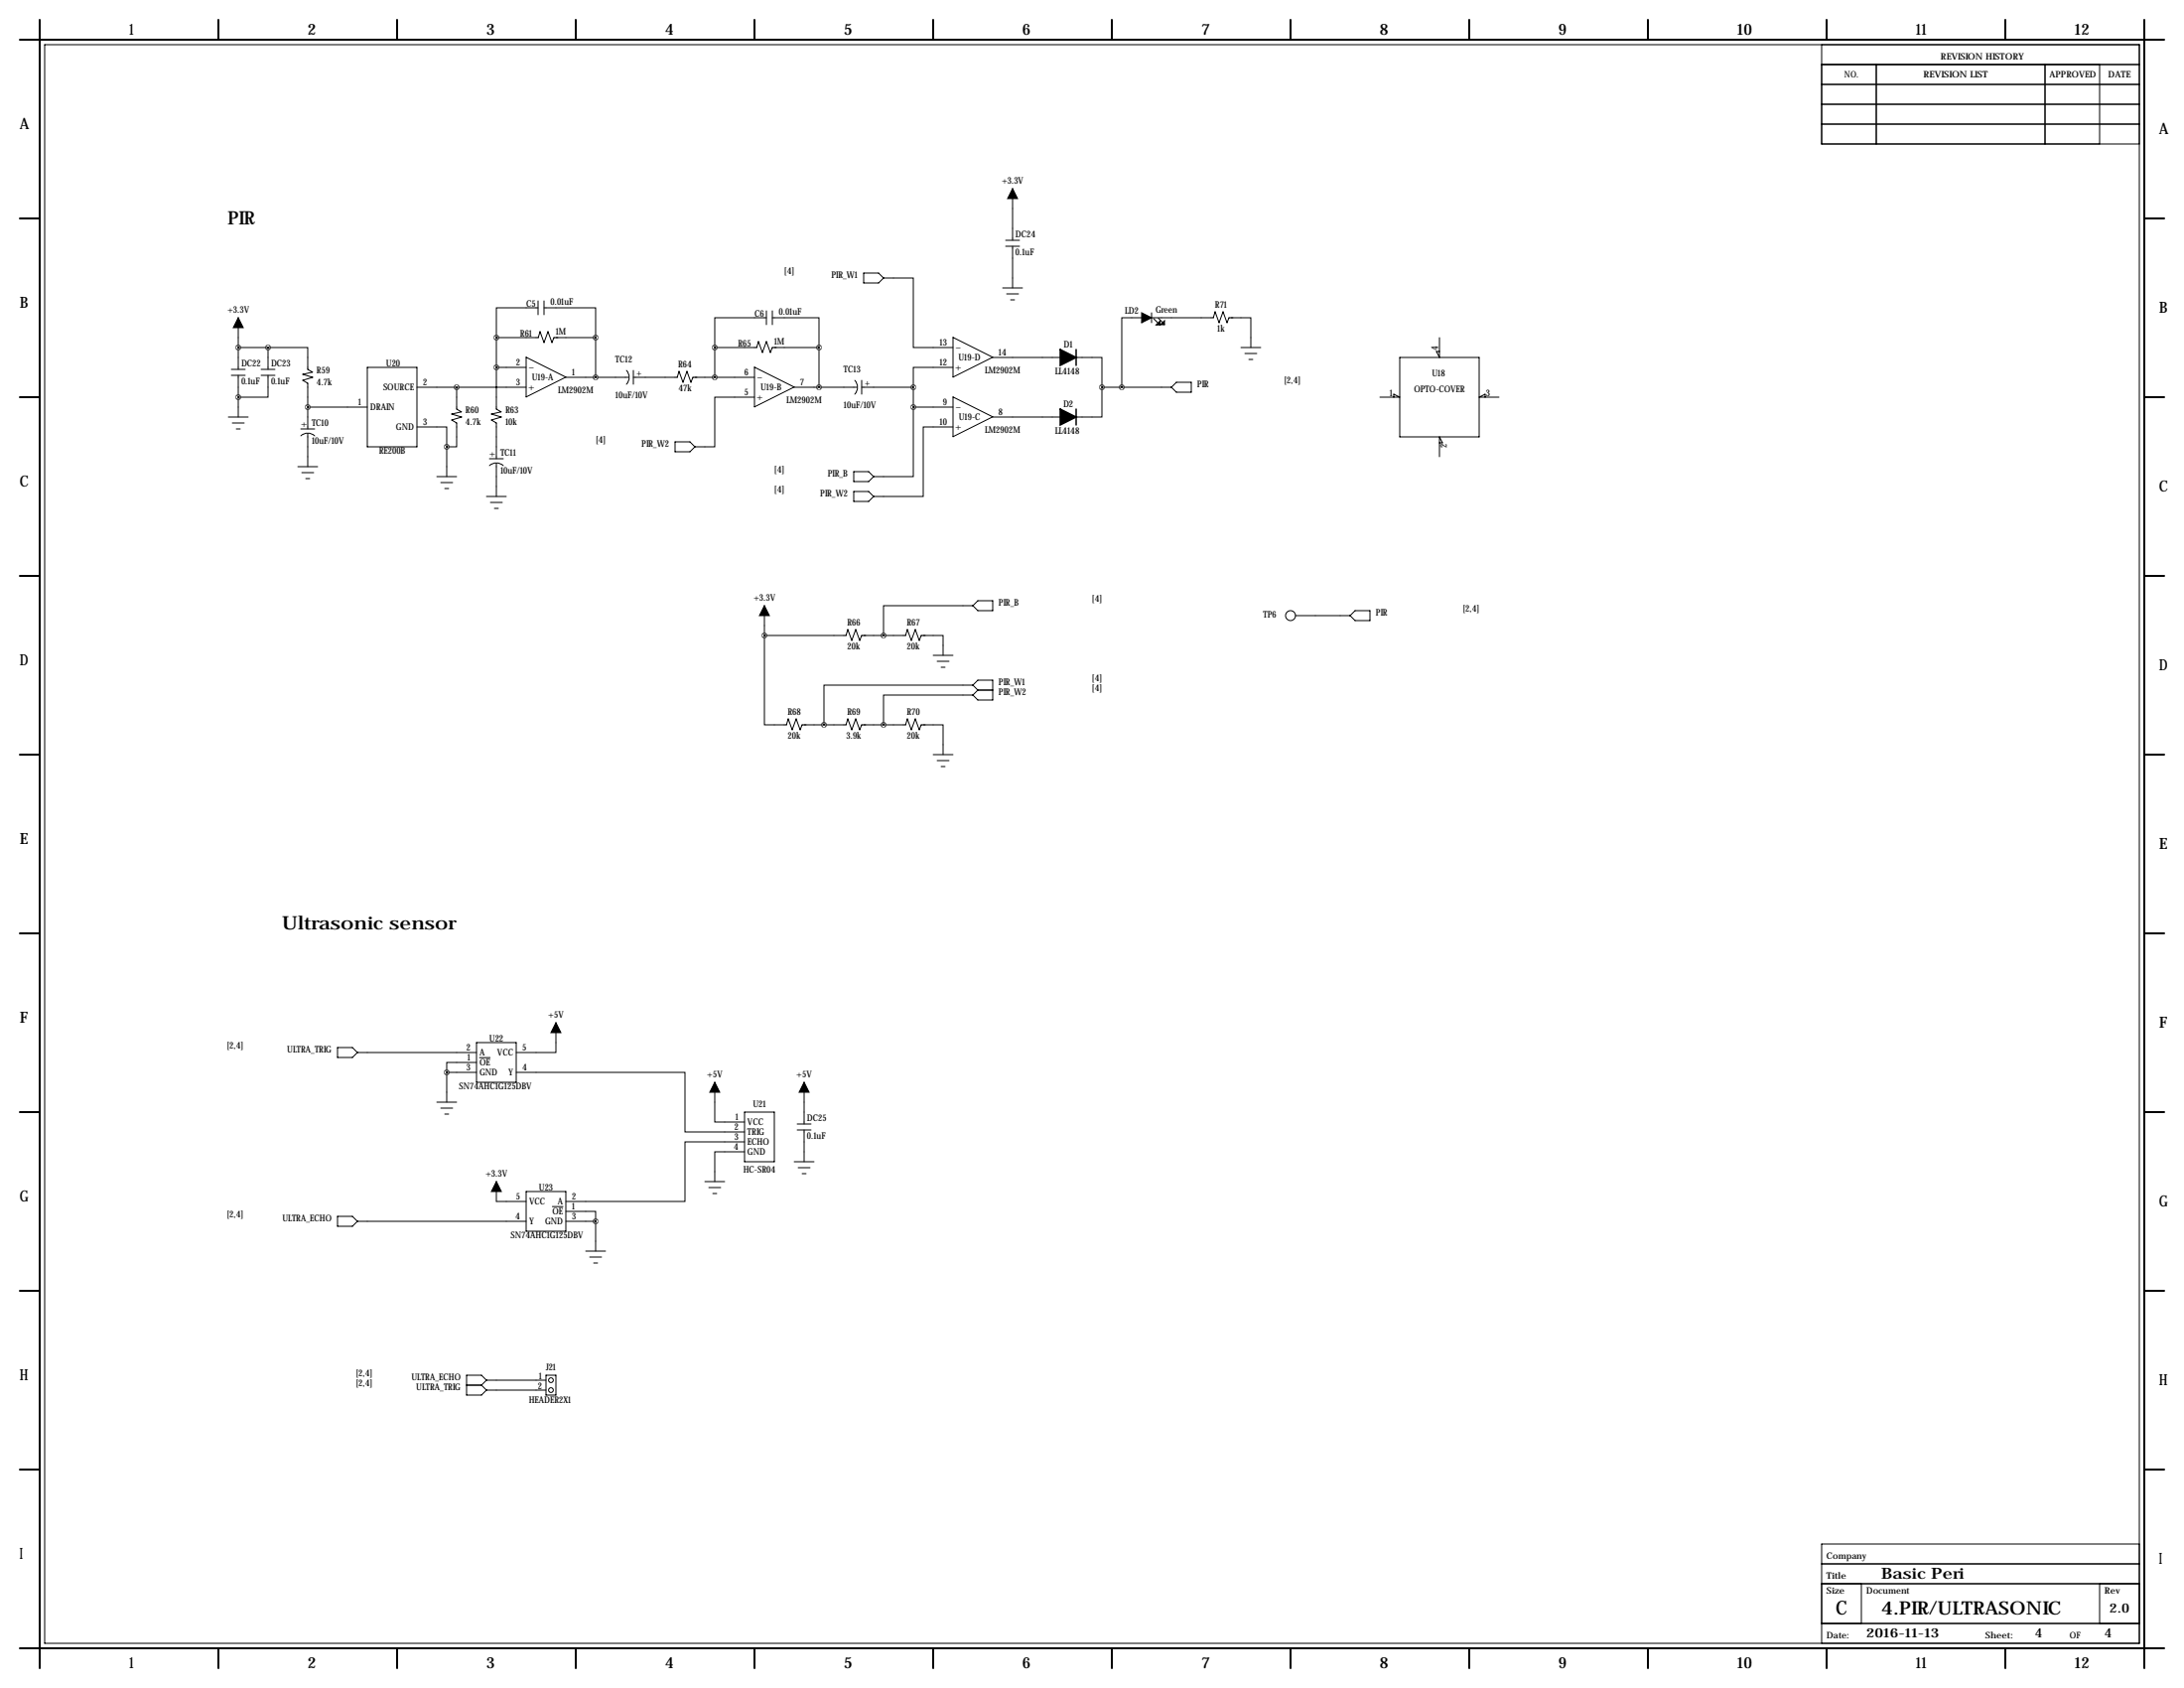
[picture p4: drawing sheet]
<svg xmlns="http://www.w3.org/2000/svg" width="559mm" height="432mm" viewBox="0 0 559 432" stroke-linecap="round" stroke-linejoin="round" font-family="sans-serif">
<g fill="none" stroke="#000" stroke-width=".51">
<path d="M5.1 10.2h548.6M10.2 5.1v421.6M55.9 5.1v5.1M101.6 5.1v5.1M147.3 5.1v5.1M193 5.1v5.1M238.8 5.1v5.1M284.5 5.1v5.1M330.2 5.1v5.1M375.9 5.1v5.1M421.6 5.1v5.1M467.4 5.1v5.1"/>
<path d="M513.1 5.1v5.1M548.6 5.1v421.6M5.1 55.9h5.1M548.6 55.9h5.1M5.1 101.6h5.1M548.6 101.6h5.1M5.1 147.3h5.1M548.6 147.3h5.1M5.1 193h5.1M548.6 193h5.1M5.1 238.8h5.1M548.6 238.8h5.1"/>
<path d="M5.1 284.5h5.1M548.6 284.5h5.1M5.1 330.2h5.1M548.6 330.2h5.1M5.1 375.9h5.1M548.6 375.9h5.1M5.1 421.6h548.6M55.9 421.6v5.1M101.6 421.6v5.1M147.3 421.6v5.1M193 421.6v5.1M238.8 421.6v5.1"/>
<path d="M284.5 421.6v5.1M330.2 421.6v5.1M375.9 421.6v5.1M421.6 421.6v5.1M467.4 421.6v5.1M513.1 421.6v5.1"/>
</g>
<g fill="none" stroke="#000" stroke-width=".25">
<path d="M11.4 11.4h536v409h-536zM466.1 11.4v25.4h81.3M466.1 16.5h81.3M480.1 16.5v20.3M523.2 16.5v20.3M537.2 16.5v20.3M466.1 21.6h81.3M466.1 26.7h81.3M466.1 31.8h81.3M259.1 48.3v13.2M137.7 78.7h-10.7v7.7M137.7 77v3.5"/>
<path d="M139.2 78.7h13.2v7.7M139.2 77v3.5M196.1 79.5v3.6M197.6 79.5v3.6M221 69.8h3.8l1.3 1.3-1.3 1.3h-3.8zM226.1 71.1h7.6v17.8h10.1M256.5 73.7h5.1M257.3 61.5h3.6M257.3 63h3.6M257.6 75.2h3M258.6 76.7h1M259.1 63v10.7"/>
<path d="M59.2 94.5h3.5M59.2 96h3.5M61 88.9h7.6M61 81.3v13.2M61 96v10.7M66.8 94.5h3.6M66.8 96h3.6M68.6 96v5.6h-7.6M68.6 88.9h10.1v5.6l1.3 .7-2.5 .6 2.5 .7-2.5 .8 1.2 .7v11.7M68.6 88.9v5.6M94 94h12.7v20.3h-12.7zM106.7 99.1h27.9"/>
<path d="M116.8 99.1v5.5l1.3 .8-2.5 .5 2.5 .8-2.5 .7 1.2 .8v6.1h-2.5M127 94h7.6M127 86.4h10.7l.5-1.6 1 2.8 1-2.8 1 2.8 .5-1.2h10.7M127 86.4v18.2l1.2 .8-2.5 .5 2.6 .8-2.6 .7 1.3 .8v9.1M134.6 91.4l10.2 5.1-10.2 5zM144.8 96.5h16M152.4 86.4v10.1M160.3 94.8a2.59 2.59 0 0 1 0 3.5M162.1 96.5h11.2l.4-1.5 1.1 2.8 1-2.8 1 2.8 .5-1.3h15.7M162.1 94.7v3.6M182.9 88.9h10.7l.5-1.5 1 2.8 1-2.8 1 2.8 .5-1.3h11.9M182.9 88.9v7.6"/>
<path d="M193 93.9l10.2 5.1-10.2 5.1zM196.1 81.3h-13.2v7.6M197.6 81.3h11.9v7.6M203.2 99.1h16M209.5 88.9v10.2M218.7 97.3a2.59 2.59 0 0 1 0 3.5M220.5 99.1h13.2M220.5 97.3v3.5M233.7 99.1v5M243.8 94h-10.1v5.1M243.8 86.3l10.2 5.1-10.2 5.1zM254 91.4h17.3"/>
<path d="M275.3 91.4h6.6v7.7M281.9 99.1v7.6h-6.6M281.9 99.1h17.8M292.1 81.3h-5.1v17.8M294.6 81.3h15.8l.5-1.5 1 2.8 1-2.8 1 2.8 .6-1.3h5.5v7.6M294.6 80v2.6M295.1 81.5l1.3 1.3M296.4 81.4l1.2 1.3M299.7 99.1l1.3-1.3h3.8v2.5h-3.8zM317.5 88.9h5.1M318.5 90.4h3.1M319.5 91.9h1"/>
<path d="M358.1 91.4h20.4v20.4h-20.4zM368.3 86.4v5l-.8-1.5h.8M58.4 106.7h5.1M59.4 108.2h3.1M60.5 109.7h1M76.2 119.4h5.1M77 109.7h3.5M77 111.5a2.59 2.59 0 0 1 3.5 0M78.7 104.1h15.3M78.7 111v8.4M106.7 109.2h7.6v5.1M114.3 114.3v7.6"/>
<path d="M125.2 117.3h3.6M125.2 119.1a2.59 2.59 0 0 1 3.6 0M127 118.6v8.4M172.7 113h3.8l1.3 1.3-1.3 1.3h-3.8zM193 101.6h-10.1v12.7h-5.1M233.7 104.1v17.8h-10.2M233.7 104.1h10.1M243.8 109.2h-7.6v17.8h-12.7M243.8 101.5l10.2 5.1-10.2 5.1zM254 106.7h17.3M353.1 101.6h5l-1.5-.8v.8M368.3 113.3h.8l-.8-1.5v5"/>
<path d="M380 101.6v-.8l-1.5 .8h5M77.2 120.9h3.1M78.2 122.4h1M111.8 121.9h5M112.8 123.4h3M113.8 125h1M124.5 127h5M125.5 128.5h3M126.5 130h1M218.4 125.7h3.8l1.3 1.3-1.3 1.3h-3.8zM218.4 120.6h3.8l1.3 1.3-1.3 1.3h-3.8zM195.6 154.9v7.7"/>
<path d="M248.9 154.9h-22.8v7.7M250.2 153.7h3.8v2.5h-3.8l-1.3-1.3zM331.5 157.5h13.9M346.7 156.2h3.8v2.6h-3.8l-1.3-1.3zM195.6 162.6h20.9l.4-1.6 1 2.8 1-2.8 1.1 2.8 .5-1.2h11.2l.5-1.6 1 2.8 1-2.8 1 2.8 .5-1.2h5.6v5M195.6 162.6v22.8h5.6l.5-1.5 1 2.8 1-2.8 1 2.8 .5-1.3h11.3l.4-1.5 1 2.8 1-2.8 1.1 2.8 .5-1.3h11.2l.5-1.5 1 2.8 1-2.8 1 2.8 .5-1.3h5.6v7.6M238.8 167.6h5M239.8 169.2h3M240.8 170.7h1M248.9 177.8h-22.8v7.6M248.9 175.3h-38.1v10.1M248.9 175.3l1.3-1.3h3.8v5.1h-3.8l-1.3-1.3"/>
<path d="M248.9 175.3l1.3 1.2M250.2 176.5h3.8M250.2 176.5l-1.3 1.3M238.8 193h5M239.8 194.6h3M240.8 196.1h1M86.4 268h3.8l1.2 1.2-1.2 1.3h-3.8zM91.4 269.2h30.5M114.3 274.3h7.6M114.3 274.3v7.6M121.9 271.8h-7.6v2.5M121.9 266.7h10.2v10.2h-10.2z"/>
<path d="M122.7 270.5h2.7M132.1 274.3h43.2v15.3h15.2M142.2 261.6v7.6h-10.1M182.9 276.9v10.1h7.6M205.7 276.9v10.6M111.8 281.9h5M112.8 283.5h3M113.8 285h1M190.5 294.6h-7.6v7.7M190.5 292.1h-15.2v15.2h-30.5M190.5 284.5h7.6v12.7h-7.6zM203.2 297.2h5.1"/>
<path d="M204 287.5h3.5M204 289.1h3.5M204.2 298.7h3.1M205.7 289.1v8.1M86.4 311.1h3.8l1.2 1.3-1.2 1.3h-3.8zM91.4 312.4h43.2M127 302.3v5h7.6M134.6 304.8h10.2v10.2h-10.2zM141.3 308.6h2.7M144.8 309.9h7.6v2.5M144.8 312.4h7.6M152.4 312.4v7.6"/>
<path d="M180.3 302.3h5.1M181.4 303.8h3M182.4 305.3h1M205.2 300.2h1M149.9 320h5M150.9 321.6h3M151.9 323.1h1M119.4 354.3h3.8M123.2 354.3l1.3 1.3M124.5 353.1l-1.3-1.3h-3.8v5.1h3.8l1.3-1.3M124.5 353.1h15.2M124.5 355.6h15.2"/>
<path d="M124.5 353.1l-1.3 1.2M139.7 351.8h2.5v5.1h-2.5zM547.4 395h-81.3v25.4M466.1 415.3h81.3M466.1 405.1h81.3M466.1 400h81.3M476.2 405.1v10.2M537.2 405.1v10.2"/>
<circle cx="330.2" cy="157.5" r="1.27"/>
<circle cx="141" cy="353.1" r=".61"/>
<circle cx="141" cy="355.6" r=".61"/>
</g>
<path d="M271.3 89.4l4 2-4 2.1zM271.3 104.6l4 2.1-4 2z" fill="#000" stroke="#000" stroke-width=".38"/>
<path d="M275.3 89.4v4.1M275.3 104.6v4.1" fill="none" stroke="#000" stroke-width=".38"/>
<path d="M259.1 48.3l1.2 2.5h-2.5zM61 81.3l1.2 2.5h-2.5zM292.1 80l2.5 1.3-2.5 1.3zM295.8 83.1l1-1v1zM296.9 83.1l1-1.1v1.1zM195.6 154.9l1.2 2.6h-2.5zM142.2 261.6l1.3 2.6h-2.5zM182.9 276.9l1.2 2.5h-2.5zM205.7 276.9l1.3 2.5h-2.5zM127 302.3l1.3 2.5h-2.6z" fill="#000" stroke="#000" stroke-width=".25"/>
<path d="M78.7 104.1a.05 .05 0 0 0 .1 0 .05 .05 0 0 0-.1 0zM116.8 99.1a.05 .05 0 0 0 .1 0 .05 .05 0 0 0-.1 0zM209.5 88.9a.05 .05 0 0 0 .1 0 .05 .05 0 0 0-.1 0zM182.8 88.9a.05 .05 0 0 0 .1 0 .05 .05 0 0 0-.1 0zM182.8 96.5a.05 .05 0 0 0 .1 0 .05 .05 0 0 0-.1 0zM209.5 99.1a.05 .05 0 0 0 .1 0 .05 .05 0 0 0-.1 0zM233.6 99.1a.05 .05 0 0 0 .1 0 .05 .05 0 0 0-.1 0zM233.6 104.1a.05 .05 0 0 0 .1 0 .05 .05 0 0 0-.1 0zM226 185.4a.05 .05 0 0 0 .1 0 .05 .05 0 0 0-.1 0zM210.8 185.4a.05 .05 0 0 0 .1 0 .05 .05 0 0 0-.1 0zM226 162.6a.05 .05 0 0 0 .1 0 .05 .05 0 0 0-.1 0zM60.9 101.6a.05 .05 0 0 0 .1 0 .05 .05 0 0 0-.1 0zM68.5 88.9a.05 .05 0 0 0 .1 0 .05 .05 0 0 0-.1 0zM195.5 162.6a.05 .05 0 0 0 .1 0 .05 .05 0 0 0-.1 0zM60.9 88.9a.05 .05 0 0 0 .1 0 .05 .05 0 0 0-.1 0zM281.9 99.1a.05 .05 0 0 0 .1 0 .05 .05 0 0 0-.1 0zM287 99.1a.05 .05 0 0 0 .1 0 .05 .05 0 0 0-.1 0z" fill="#000" stroke="#000" stroke-width="1.3"/>
<text font-size="4.9" x="469.7" y="413.1">C</text>
<g font-size="4.7">
<text x="58.2" y="57.4">PIR</text>
<text x="72.1" y="237.7">Ultrasonic sensor</text>
<text x="481.3" y="413.1">4.PIR/ULTRASONIC</text>
</g>
<g font-size="4">
<text x="33" y="8.9">1</text>
<text x="78.7" y="8.9">2</text>
<text x="124.5" y="8.9">3</text>
<text x="170.2" y="8.9">4</text>
<text x="215.9" y="8.9">5</text>
<text x="261.6" y="8.9">6</text>
<text x="307.3" y="8.9">7</text>
<text x="353.1" y="8.9">8</text>
<text x="398.8" y="8.9">9</text>
<text x="444.5" y="8.9">10</text>
<text x="490.2" y="8.9">11</text>
<text x="530.9" y="8.9">12</text>
<text x="5.1" y="33">A</text>
<text x="552.4" y="34.3">A</text>
<text x="5.1" y="78.7">B</text>
<text x="552.4" y="80">B</text>
<text x="5.1" y="124.5">C</text>
<text x="552.4" y="125.7">C</text>
<text x="5.1" y="170.2">D</text>
<text x="552.4" y="171.5">D</text>
<text x="5.1" y="215.9">E</text>
<text x="552.4" y="217.2">E</text>
<text x="5.1" y="261.6">F</text>
<text x="552.4" y="262.9">F</text>
<text x="5.1" y="307.3">G</text>
<text x="552.4" y="308.6">G</text>
<text x="5.1" y="353.1">H</text>
<text x="552.4" y="354.3">H</text>
<text x="5.1" y="398.8">I</text>
<text x="552.4" y="400">I</text>
<text x="481.3" y="403.9">Basic Peri</text>
<text x="33" y="426.7">1</text>
<text x="78.7" y="426.7">2</text>
<text x="124.5" y="426.7">3</text>
<text x="170.2" y="426.7">4</text>
<text x="215.9" y="426.7">5</text>
<text x="261.6" y="426.7">6</text>
<text x="307.3" y="426.7">7</text>
<text x="353.1" y="426.7">8</text>
<text x="398.8" y="426.7">9</text>
<text x="444.5" y="426.7">10</text>
<text x="490.2" y="426.7">11</text>
<text x="530.9" y="426.7">12</text>
</g>
<g font-size="3.3">
<text x="539.7" y="412.6">2.0</text>
<text x="477.5" y="418.9">2016-11-13</text>
<text x="520.7" y="418.9">4</text>
<text x="538.5" y="418.9">4</text>
</g>
<g font-size="2.4">
<text x="256.3" y="47">+3.3V</text>
<text x="259.8" y="60.7">DC24</text>
<text x="259.8" y="65.3">0.1uF</text>
<text x="200.7" y="70.2">[4]</text>
<text x="212.7" y="71.1">PIR_W1</text>
<text x="58.2" y="80">+3.3V</text>
<text x="134.7" y="78.5">C5</text>
<text x="140.9" y="78">0.01uF</text>
<text x="193.1" y="81">C6</text>
<text x="199.3" y="80.6">0.01uF</text>
<text x="287.8" y="80.3">LD2</text>
<text x="295.7" y="80">Green</text>
<text x="310.9" y="78.7">R71</text>
<text x="133.1" y="86.1">R61</text>
<text x="142.2" y="85.7">1M</text>
<text x="188.8" y="88.6">R65</text>
<text x="198" y="88.2">1M</text>
<text x="240.4" y="88.4">13</text>
<text x="244.3" y="89.7">-</text>
<text x="272.2" y="88.9">D1</text>
<text x="311.5" y="84.9">1k</text>
<text x="367.9" y="89.7" transform="rotate(-90 367.9 89.7)">4</text>
<text x="61.7" y="93.7">DC22</text>
<text x="69.3" y="93.7">DC23</text>
<text x="81" y="95.5">R59</text>
<text x="98.8" y="93.7">U20</text>
<text x="132" y="93.5">2</text>
<text x="135.1" y="94.7">-</text>
<text x="157.5" y="92.7">TC12</text>
<text x="173.5" y="94">R64</text>
<text x="215.9" y="95.3">TC13</text>
<text x="240.4" y="93.5">12</text>
<text x="244.3" y="94.8">+</text>
<text x="245.2" y="92.3">U19-D</text>
<text x="252" y="95.6">LM2902M</text>
<text x="255.5" y="90.9">14</text>
<text x="269.9" y="95.8">LL4148</text>
<text x="61.7" y="98.4">0.1uF</text>
<text x="69.3" y="98.4">0.1uF</text>
<text x="81" y="98.6">4.7k</text>
<text x="98" y="99.9">SOURCE</text>
<text x="108.2" y="98.6">2</text>
<text x="132" y="98.6">3</text>
<text x="135.1" y="99.9">+</text>
<text x="136.1" y="97.3">U19-A</text>
<text x="142.8" y="100.6">LM2902M</text>
<text x="146.3" y="96">1</text>
<text x="157.5" y="101.9">10uF/10V</text>
<text x="164.1" y="96.2" transform="rotate(-90 164.1 96.2)">+</text>
<text x="173.6" y="100.1">47k</text>
<text x="190.4" y="96">6</text>
<text x="190.4" y="101.1">5</text>
<text x="193.5" y="97.3">-</text>
<text x="194.6" y="99.9">U19-B</text>
<text x="204.7" y="98.6">7</text>
<text x="222.6" y="98.7" transform="rotate(-90 222.6 98.7)">+</text>
<text x="306.3" y="99.1">PIR</text>
<text x="328.6" y="98.1">[2,4]</text>
<text x="355.5" y="101.2">1</text>
<text x="361.8" y="100.4">OPTO-COVER</text>
<text x="366.4" y="96.3">U18</text>
<text x="380.2" y="101.2">3</text>
<text x="91.6" y="103.6">1</text>
<text x="94.7" y="104.9">DRAIN</text>
<text x="119.1" y="105.7">R60</text>
<text x="129.3" y="105.7">R63</text>
<text x="193.5" y="102.4">+</text>
<text x="201.2" y="103.2">LM2902M</text>
<text x="215.9" y="104.5">10uF/10V</text>
<text x="241.2" y="103.6">9</text>
<text x="244.3" y="104.9">-</text>
<text x="245.3" y="107.5">U19-C</text>
<text x="255.5" y="106.2">8</text>
<text x="272" y="104.1">D2</text>
<text x="77" y="109.2">+</text>
<text x="79.8" y="109">TC10</text>
<text x="79.8" y="113.6">10uF/10V</text>
<text x="101.3" y="110">GND</text>
<text x="108.2" y="108.7">3</text>
<text x="119.1" y="108.8">4.7k</text>
<text x="129.3" y="108.8">10k</text>
<text x="152.4" y="113.3">[4]</text>
<text x="240.4" y="108.7">10</text>
<text x="244.3" y="110">+</text>
<text x="252" y="110.8">LM2902M</text>
<text x="269.9" y="111">LL4148</text>
<text x="97" y="116.1">RE200B</text>
<text x="125.2" y="116.8">+</text>
<text x="128" y="116.6">TC11</text>
<text x="164.1" y="114.3">PIR_W2</text>
<text x="370.2" y="114.6" transform="rotate(-90 370.2 114.6)">2</text>
<text x="128" y="121.2">10uF/10V</text>
<text x="198.1" y="121">[4]</text>
<text x="211.8" y="121.9">PIR_B</text>
<text x="198.1" y="126">[4]</text>
<text x="209.9" y="127">PIR_W2</text>
<text x="192.8" y="153.7">+3.3V</text>
<text x="255.5" y="154.9">PIR_B</text>
<text x="279.4" y="154">[4]</text>
<text x="216.8" y="160">R66</text>
<text x="232" y="160">R67</text>
<text x="323.2" y="158">TP6</text>
<text x="352" y="157.5">PIR</text>
<text x="374.3" y="156.5">[2,4]</text>
<text x="216.8" y="166.2">20k</text>
<text x="232.1" y="166.2">20k</text>
<text x="255.5" y="175.3">PIR_W1</text>
<text x="255.5" y="177.8">PIR_W2</text>
<text x="279.4" y="174.3">[4]</text>
<text x="279.4" y="176.8">[4]</text>
<text x="201.5" y="182.9">R68</text>
<text x="216.8" y="182.9">R69</text>
<text x="232" y="182.9">R70</text>
<text x="201.6" y="189">20k</text>
<text x="216.6" y="189">3.9k</text>
<text x="232.1" y="189">20k</text>
<text x="140.3" y="260.3">+5V</text>
<text x="58.1" y="268.3">[2,4]</text>
<text x="73.5" y="269.2">ULTRA_TRIG</text>
<text x="119.3" y="268.7">2</text>
<text x="125.2" y="266.4">U22</text>
<text x="133.6" y="268.7">5</text>
<text x="119.3" y="273.8">3</text>
<text x="119.6" y="271.3">1</text>
<text x="122.7" y="272.6">OE</text>
<text x="122.7" y="270">A</text>
<text x="122.7" y="275.1">GND</text>
<text x="127.3" y="270">VCC</text>
<text x="130.1" y="275.1">Y</text>
<text x="133.6" y="273.8">4</text>
<text x="180.9" y="275.6">+5V</text>
<text x="203.8" y="275.6">+5V</text>
<text x="117.4" y="278.7">SN74AHC1G125DBV</text>
<text x="188.2" y="286.5">1</text>
<text x="191.3" y="287.8">VCC</text>
<text x="192.6" y="283.2">U21</text>
<text x="206.5" y="286.8">DC25</text>
<text x="187.9" y="289.1">2</text>
<text x="187.9" y="291.6">3</text>
<text x="191.3" y="290.4">TRIG</text>
<text x="191.3" y="292.9">ECHO</text>
<text x="206.5" y="291.4">0.1uF</text>
<text x="187.8" y="294.1">4</text>
<text x="191.3" y="295.4">GND</text>
<text x="124.2" y="301">+3.3V</text>
<text x="137.9" y="304.5">U23</text>
<text x="190.2" y="300">HC-SR04</text>
<text x="58.1" y="311.5">[2,4]</text>
<text x="131.9" y="311.9">4</text>
<text x="132" y="306.8">5</text>
<text x="135.4" y="308.1">VCC</text>
<text x="141.3" y="310.7">OE</text>
<text x="142.7" y="308.1">A</text>
<text x="146.3" y="309.4">1</text>
<text x="146.3" y="306.8">2</text>
<text x="146.3" y="311.9">3</text>
<text x="72.2" y="312.4">ULTRA_ECHO</text>
<text x="130.7" y="316.8">SN74AHC1G125DBV</text>
<text x="135.4" y="313.2">Y</text>
<text x="139.4" y="313.2">GND</text>
<text x="91.1" y="352.1">[2,4]</text>
<text x="105.3" y="353.1">ULTRA_ECHO</text>
<text x="137.9" y="352.8">1</text>
<text x="139.7" y="350.5">J21</text>
<text x="91.1" y="354.6">[2,4]</text>
<text x="106.5" y="355.6">ULTRA_TRIG</text>
<text x="135.3" y="359">HEADER2X1</text>
<text x="137.6" y="355.3">2</text>
</g>
<g font-size="2.3">
<text x="496.6" y="15.2">REVISION HISTORY</text>
<text x="471.9" y="19.8">NO.</text>
<text x="492.2" y="19.8">REVISION LIST</text>
<text x="524.4" y="19.8">APPROVED</text>
<text x="539.4" y="19.8">DATE</text>
<text x="467.4" y="398.8">Company</text>
<text x="467.4" y="403.9">Title</text>
<text x="467.4" y="407.7">Size</text>
<text x="477.5" y="407.7">Document</text>
<text x="538.5" y="407.7">Rev</text>
<text x="467.4" y="419.1">Date:</text>
<text x="508" y="419.1">Sheet:</text>
<text x="529.6" y="419.1">OF</text>
</g>
</svg>
